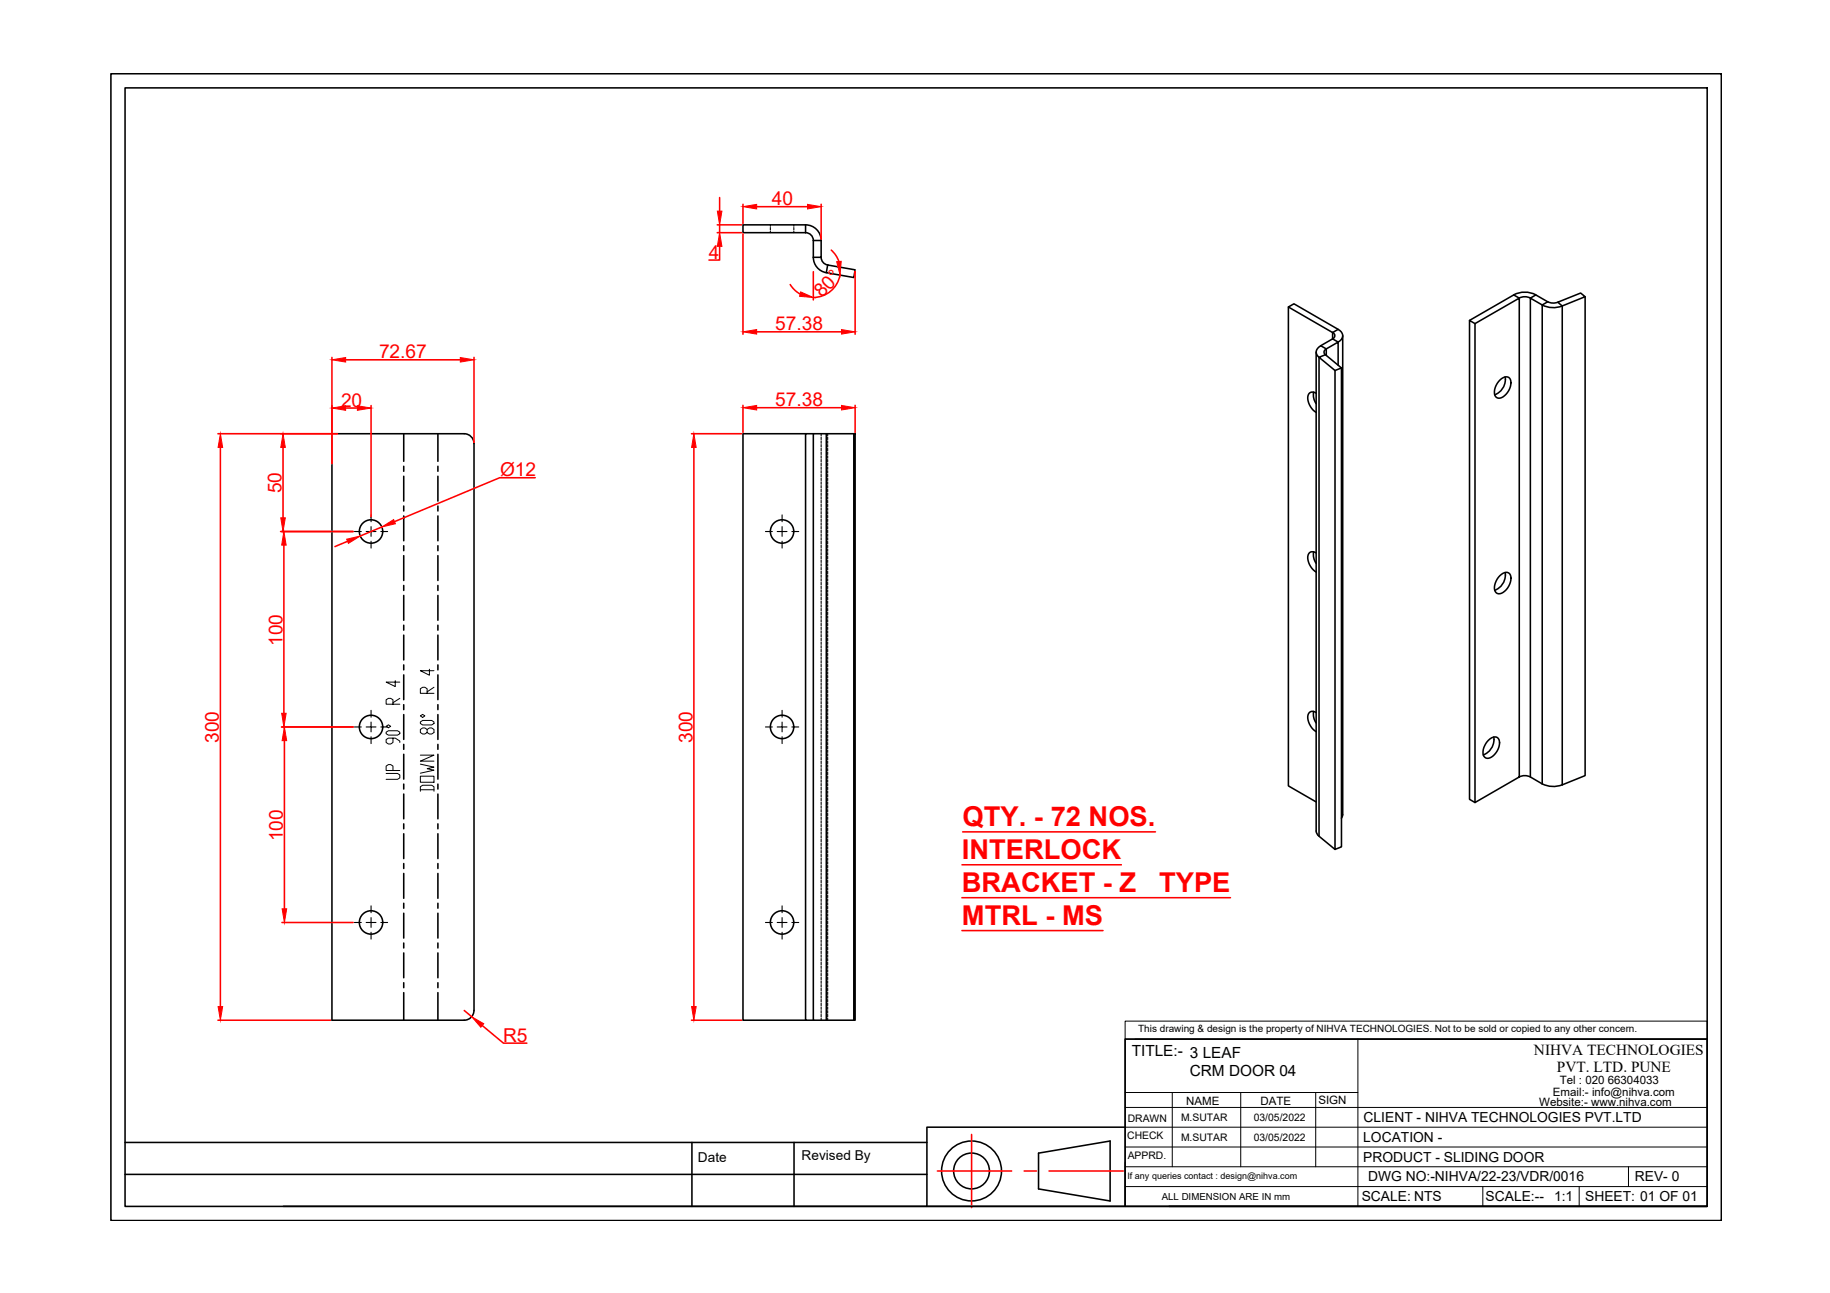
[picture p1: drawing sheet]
<svg xmlns="http://www.w3.org/2000/svg" width="297mm" height="210mm" viewBox="0 0 297 210" stroke-linecap="round" stroke-linejoin="round" font-family="sans-serif">
<!-- layer: 0 -->
<g fill="none" stroke="#000" stroke-width=".25">
<path d="M18 12h261.4v186.1h-261.4zM20.3 14.3h256.8v181.5h-256.8zM130.8 36.5a2.53 2.53 0 0 1 2.5 2.5M130.8 37.8a1.26 1.26 0 0 1 1.2 1.2M130.8 36.5h-10.2v1.3h10.2M130.8 36.5v1.3M132 39h1.3M132 39v2.8M133.3 39v2.8h-1.3M132 41.8a2.53 2.53 0 0 0 2.1 2.5M133.3 41.8a1.26 1.26 0 0 0 1 1.2M134.3 43l4.5 .8-.2 1.3-4.5-.8z"/>
<path d="M209.1 49.8v77.8l4.5 2.6M213.6 57.2v77.7M215.1 57.6l2.6 2.1-1 .4v77.8l1-.4v-77.8M215.1 57.6l-1 .4 2.6 2.1M215.1 57.6a.53 .53 0 0 1 .2-1l-.9-.5a1.06 1.06 0 0 0-.7 .9 1.06 1.06 0 0 0 .4 1v77.8l2.6 2.1M215.3 57.7v-1.1l1.9-1.1v3.8M216.3 54l.9-.5a1.09 1.09 0 0 1 .8 1 1.09 1.09 0 0 1-.8 1l-.9-.5-1.9 1.1M216.3 54a.54 .54 0 0 1 .4 .5 .54 .54 0 0 1-.4 .5zM217.2 53.5l-7.2-4.2-.9 .5 7.2 4.2M217.9 54.5v77.7l-.2 .6M239.4 52.5l7.2-4.1v77.7l-7.2 4.2zM239.4 52.5l-.9-.5v77.8l.9 .5"/>
<path d="M245.7 47.9a3.9 3.9 0 0 1 3.6 0M246.6 48.4a1.95 1.95 0 0 1 1.8 0M246.6 48.4l-.9-.5-7.2 4.1M248.4 48.4l.9-.5 1.9 1.1M250.3 49.5a4 4 0 0 0 3.3 .2M251.2 49l-.9 .5v77.8l-1.9-1.2v-77.7l1.9 1.1M251.2 49a1.98 1.98 0 0 0 1.6 .1M252.8 49.1l3.8-1.5 .7 .6-3.7 1.5zM253.6 49.7v77.7M257.3 48.2v77.7l-3.7 1.5M65.5 70.4v4.5M65.5 75.7v.8"/>
<path d="M65.5 77.3v4M71.1 70.4v4.5M71.1 75.7v.8M71.1 77.3v4M130.8 70.4h-10.2v95.2h10.2M132 70.4h-1.2v95.2h1.2M134.1 70.4v95.2h4.5M134.1 70.4h-2.1v95.2h2.1M134.1 70.4h4.5M138.6 70.4h.2v95.2h-.2zM213.2 63.7a2.41 2.41 0 0 0 .4 1.8M213.6 63.8a.85 .85 0 0 0-1 0 .85 .85 0 0 0-.3 1 3 3 0 0 0 1.3 2.2"/>
<path d="M243.5 61.7a.99 .99 0 0 1 1.7-.1 2.56 2.56 0 0 1-2 3 .98 .98 0 0 1-.6-1.4l.2-.6zM244.3 61.2a2.63 2.63 0 0 1-1.7 2.9M65.5 82.1v.9M65.5 83.8v4M65.5 88.6v.8M65.5 90.2v4M65.5 95v.9M65.5 96.7v4M71.1 82.1v.9M71.1 83.8v4M71.1 88.6v.8M71.1 90.2v4"/>
<path d="M71.1 95v.9M71.1 96.7v4M213.2 89.6a2.41 2.41 0 0 0 .4 1.8M213.6 89.8a.85 .85 0 0 0-1-.1 .85 .85 0 0 0-.3 1 3 3 0 0 0 1.3 2.2M243.5 93.4a.97 .97 0 0 1 1.7 0 2.56 2.56 0 0 1-2 3 1.15 1.15 0 0 1-.5-1.8l.3-.6zM244.3 92.9l.1 .5M244.3 93.3a2.69 2.69 0 0 1-1.7 2.5M65.5 101.5v.8M65.5 103.1v4M65.5 107.9v.8M65.5 109.6v4M65.5 114.4v.8"/>
<path d="M65.5 116v4M71.1 101.5v.8M71.1 103.1v4M71.1 107.9v.8M71.1 109.6v4M71.1 114.4v.8M71.1 116v4M213.2 115.5a2.41 2.41 0 0 0 .4 1.9M213.6 115.7a.85 .85 0 0 0-1-.1 .85 .85 0 0 0-.3 1 3 3 0 0 0 1.3 2.2M242.4 119.7a2.63 2.63 0 0 1-1.6 2.9M65.5 120.8v.8M65.5 122.4v4.1"/>
<path d="M65.5 127.3v.8M65.5 128.9v4M65.5 133.7v.8M65.5 135.4v4M71.1 120.8v.8M71.1 122.4v4.1M71.1 127.3v.8M71.1 128.9v4M71.1 133.7v.8M71.1 135.4v4M213.6 134.9l.2 .5 .3 .3M241.6 120.2a.94 .94 0 0 1 1-.6 .94 .94 0 0 1 .8 .7 2.59 2.59 0 0 1-2 2.8 .98 .98 0 0 1-.6-1.4l.4-1z"/>
<path d="M246.6 126.1a1.95 1.95 0 0 1 1.8 0M250.3 127.2a4 4 0 0 0 3.3 .2M65.5 140.2v.8M65.5 141.8v4M65.5 146.6v.8M65.5 148.3v4M65.5 153.1v.8M65.5 154.7v4M65.5 159.5v.8M71.1 140.2v.8M71.1 141.8v4M71.1 146.6v.8"/>
<path d="M71.1 148.3v4M71.1 153.1v.8M71.1 154.7v4M71.1 159.5v.8M65.5 161.1v4.5M71.1 161.1v4.5M76.9 164a1.58 1.58 0 0 1-1.5 1.6h-21.5v-95.2h21.4a1.58 1.58 0 0 1 1.6 1.6v92M182.6 168.7h94.5v27.1h-94.5zM20.3 190.6h130.2M20.3 185.5h130.2M112.3 185.5v10.3M128.9 185.5v10.3"/>
<path d="M150.5 195.8h32.1M168.6 187.2l11.6-2v9.8l-11.6-2zM182.6 183h-32.1v12.8h-104.5M189.8 195.8h87.3"/>
<circle cx="60.2" cy="86.3" r="1.9"/>
<circle cx="126.9" cy="86.3" r="1.9"/>
<circle cx="60.2" cy="118" r="1.9"/>
<circle cx="126.9" cy="118" r="1.9"/>
<circle cx="60.2" cy="149.7" r="1.9"/>
<circle cx="126.9" cy="149.7" r="1.9"/>
<circle cx="157.7" cy="190.1" r="4.9"/>
<circle cx="157.7" cy="190.1" r="2.91"/>
</g>
<g fill="none" stroke="#000" stroke-width=".18">
<path d="M125 36.5v.2M125 36.9v.4M125 37.5v.3M128.9 36.5v.2M128.9 36.9v.4M128.9 37.5v.3M133.3 70.4v.4M133.3 71v.4M133.3 71.6v.4M133.3 72.2v.4M133.3 72.8v.4M133.3 73.4v.4"/>
<path d="M133.3 74v.4M133.3 74.6v.4M133.3 75.2v.4M133.3 75.8v.4M133.3 76.4v.4M133.3 77v.4M133.3 77.6v.4M133.3 78.2v.4M133.3 78.8v.4M133.3 79.4v.4M134.3 70.4v.4M134.3 71v.4"/>
<path d="M134.3 71.6v.4M134.3 72.2v.4M134.3 72.8v.4M134.3 73.4v.4M134.3 74v.4M134.3 74.6v.4M134.3 75.2v.4M134.3 75.8v.4M134.3 76.4v.4M134.3 77v.4M134.3 77.6v.4M134.3 78.2v.4"/>
<path d="M134.3 78.8v.4M134.3 79.4v.4M57.5 86.3h1.1M60.2 85.5v.8h-.8M60.2 83.6v1.1M60.2 87.9v1.1M61 86.3h-.8v.8M61.8 86.3h1.1M124.2 86.3h1.2M126.9 85.5v.8h-.7M126.9 83.6v1.1M126.9 87.9v1.1"/>
<path d="M127.7 86.3h-.8v.8M128.5 86.3h1.1M133.3 80v.4M133.3 80.6v.4M133.3 81.2v.4M133.3 81.8v.4M133.3 82.4v.4M133.3 83v.5M133.3 83.7v.4M133.3 84.3v.4M133.3 84.9v.4M133.3 85.5v.4"/>
<path d="M133.3 86.1v.4M133.3 86.7v.4M133.3 87.3v.4M133.3 87.9v.4M133.3 88.5v.4M133.3 89.1v.4M133.3 89.7v.4M133.3 90.3v.4M133.3 90.9v.4M133.3 91.5v.4M133.3 92.1v.4M133.3 92.7v.4"/>
<path d="M133.3 93.3v.4M133.3 93.9v.4M133.3 94.5v.4M133.3 95.1v.4M133.3 95.7v.4M133.3 96.4v.4M133.3 97v.4M133.3 97.6v.4M133.3 98.2v.4M133.3 98.8v.4M133.3 99.4v.4M133.3 100v.4"/>
<path d="M134.3 80v.4M134.3 80.6v.4M134.3 81.2v.4M134.3 81.8v.4M134.3 82.4v.4M134.3 83v.5M134.3 83.7v.4M134.3 84.3v.4M134.3 84.9v.4M134.3 85.5v.4M134.3 86.1v.4M134.3 86.7v.4"/>
<path d="M134.3 87.3v.4M134.3 87.9v.4M134.3 88.5v.4M134.3 89.1v.4M134.3 89.7v.4M134.3 90.3v.4M134.3 90.9v.4M134.3 91.5v.4M134.3 92.1v.4M134.3 92.7v.4M134.3 93.3v.4M134.3 93.9v.4"/>
<path d="M134.3 94.5v.4M134.3 95.1v.4M134.3 95.7v.4M134.3 96.4v.4M134.3 97v.4M134.3 97.6v.4M134.3 98.2v.4M134.3 98.8v.4M134.3 99.4v.4M134.3 100v.4M57.5 118h1.1M60.2 117.2v.8h-.8"/>
<path d="M60.2 115.3v1.1M60.2 119.6v1.1M61 118h-.8v.8M61.8 118h1.1M124.2 118h1.2M126.9 117.2v.8h-.7M126.9 115.3v1.1M126.9 119.6v1.1M127.7 118h-.8v.8M128.5 118h1.1M133.3 100.6v.4M133.3 101.2v.4"/>
<path d="M133.3 101.8v.4M133.3 102.4v.4M133.3 103v.4M133.3 103.6v.4M133.3 104.2v.4M133.3 104.8v.4M133.3 105.4v.4M133.3 106v.4M133.3 106.6v.4M133.3 107.2v.4M133.3 107.8v.4M133.3 108.4v.4"/>
<path d="M133.3 109.1v.4M133.3 109.7v.4M133.3 110.3v.4M133.3 110.9v.4M133.3 111.5v.4M133.3 112.1v.4M133.3 112.7v.4M133.3 113.3v.4M133.3 113.9v.4M133.3 114.5v.4M133.3 115.1v.4M133.3 115.7v.4"/>
<path d="M133.3 116.3v.4M133.3 116.9v.4M133.3 117.5v.4M133.3 118.1v.4M133.3 118.7v.4M133.3 119.3v.4M133.3 119.9v.4M134.3 100.6v.4M134.3 101.2v.4M134.3 101.8v.4M134.3 102.4v.4M134.3 103v.4"/>
<path d="M134.3 103.6v.4M134.3 104.2v.4M134.3 104.8v.4M134.3 105.4v.4M134.3 106v.4M134.3 106.6v.4M134.3 107.2v.4M134.3 107.8v.4M134.3 108.4v.4M134.3 109.1v.4M134.3 109.7v.4M134.3 110.3v.4"/>
<path d="M134.3 110.9v.4M134.3 111.5v.4M134.3 112.1v.4M134.3 112.7v.4M134.3 113.3v.4M134.3 113.9v.4M134.3 114.5v.4M134.3 115.1v.4M134.3 115.7v.4M134.3 116.3v.4M134.3 116.9v.4M134.3 117.5v.4"/>
<path d="M134.3 118.1v.4M134.3 118.7v.4M134.3 119.3v.4M134.3 119.9v.4M133.3 120.5v.4M133.3 121.1v.4M133.3 121.8v.4M133.3 122.4v.4M133.3 123v.4M133.3 123.6v.4M133.3 124.2v.4M133.3 124.8v.4"/>
<path d="M133.3 125.4v.4M133.3 126v.4M133.3 126.6v.4M133.3 127.2v.4M133.3 127.8v.4M133.3 128.4v.4M133.3 129v.4M133.3 129.6v.4M133.3 130.2v.4M133.3 130.8v.4M133.3 131.4v.4M133.3 132v.4"/>
<path d="M133.3 132.6v.4M133.3 133.2v.4M133.3 133.8v.4M133.3 134.4v.4M133.3 135v.4M133.3 135.7v.4M133.3 136.3v.4M133.3 136.9v.4M133.3 137.5v.4M133.3 138.1v.4M133.3 138.7v.4M133.3 139.3v.4"/>
<path d="M133.3 139.9v.4M134.3 120.5v.4M134.3 121.1v.4M134.3 121.8v.4M134.3 122.4v.4M134.3 123v.4M134.3 123.6v.4M134.3 124.2v.4M134.3 124.8v.4M134.3 125.4v.4M134.3 126v.4M134.3 126.6v.4"/>
<path d="M134.3 127.2v.4M134.3 127.8v.4M134.3 128.4v.4M134.3 129v.4M134.3 129.6v.4M134.3 130.2v.4M134.3 130.8v.4M134.3 131.4v.4M134.3 132v.4M134.3 132.6v.4M134.3 133.2v.4M134.3 133.8v.4"/>
<path d="M134.3 134.4v.4M134.3 135v.4M134.3 135.7v.4M134.3 136.3v.4M134.3 136.9v.4M134.3 137.5v.4M134.3 138.1v.4M134.3 138.7v.4M134.3 139.3v.4M134.3 139.9v.4M57.5 149.8h1.1M60.2 149v.8h-.8"/>
<path d="M60.2 147.1v1.1M60.2 151.3v1.2M61 149.8h-.8v.7M61.8 149.8h1.1M124.2 149.8h1.2M126.9 149v.8h-.7M126.9 147.1v1.1M126.9 151.3v1.2M127.7 149.8h-.8v.7M128.5 149.8h1.1M133.3 140.5v.4M133.3 141.1v.4"/>
<path d="M133.3 141.7v.4M133.3 142.3v.4M133.3 142.9v.4M133.3 143.5v.4M133.3 144.1v.4M133.3 144.7v.4M133.3 145.3v.4M133.3 145.9v.4M133.3 146.5v.4M133.3 147.1v.4M133.3 147.7v.4M133.3 148.3v.4"/>
<path d="M133.3 148.9v.5M133.3 149.6v.4M133.3 150.2v.4M133.3 150.8v.4M133.3 151.4v.4M133.3 152v.4M133.3 152.6v.4M133.3 153.2v.4M133.3 153.8v.4M133.3 154.4v.4M133.3 155v.4M133.3 155.6v.4"/>
<path d="M133.3 156.2v.4M133.3 156.8v.4M133.3 157.4v.4M133.3 158v.4M133.3 158.6v.4M133.3 159.2v.4M133.3 159.8v.4M134.3 140.5v.4M134.3 141.1v.4M134.3 141.7v.4M134.3 142.3v.4M134.3 142.9v.4"/>
<path d="M134.3 143.5v.4M134.3 144.1v.4M134.3 144.7v.4M134.3 145.3v.4M134.3 145.9v.4M134.3 146.5v.4M134.3 147.1v.4M134.3 147.7v.4M134.3 148.3v.4M134.3 148.9v.5M134.3 149.6v.4M134.3 150.2v.4"/>
<path d="M134.3 150.8v.4M134.3 151.4v.4M134.3 152v.4M134.3 152.6v.4M134.3 153.2v.4M134.3 153.8v.4M134.3 154.4v.4M134.3 155v.4M134.3 155.6v.4M134.3 156.2v.4M134.3 156.8v.4M134.3 157.4v.4"/>
<path d="M134.3 158v.4M134.3 158.6v.4M134.3 159.2v.4M134.3 159.8v.4M133.3 160.4v.4M133.3 161v.4M133.3 161.6v.5M133.3 162.3v.4M133.3 162.9v.4M133.3 163.5v.4M133.3 164.1v.4M133.3 164.7v.4"/>
<path d="M133.3 165.3v.3M134.3 160.4v.4M134.3 161v.4M134.3 161.6v.5M134.3 162.3v.4M134.3 162.9v.4M134.3 163.5v.4M134.3 164.1v.4M134.3 164.7v.4M134.3 165.3v.3"/>
</g>
<g fill="none" stroke="#000" stroke-width=".16">
<path d="M62.7 118.9l.3-.3h1.5l.4 .3v.2l-.4 .2h-1.5l-.3-.2zM62.7 117.9l.3-.2 .4 .2-.4 .2zM63.8 119.8v.7l-.4 .3h-.4l-.3-.3v-.4l.3-.3h1.2l.7 .5v.2M63.8 114.3v-.7l-.4-.2h-.4l-.3 .2v.7h2.2M64.2 110.5v1l-1.5-.8h2.2M64.9 113.4l-1.1 .7M68.2 117.2l.4-.2h1.5l.3 .2v.2l-.3 .3h-1.5l-.4-.3zM68.2 116.2l.4-.2 .4 .2-.4 .3zM69.3 118.4l.4-.2h.4l.3 .2v.5l-.3 .3h-.4l-.4-.3v-.5l-.3-.2h-.4l-.4 .2v.5l.4 .3h.4l.3-.3M69.3 112.6v-.8l-.3-.2h-.4l-.4 .2v.8h2.2M69.7 108.6v1l-1.5-.7h2.2M70.4 111.6l-1.1 .7"/>
<path d="M62.7 125.6h1.8l.4 .2v.5l-.4 .2h-1.8M63.8 125.1v-.7l-.4-.3h-.4l-.3 .3v.7h2.2M68.2 128.4v-.7l.4-.2h1.5l.3 .2v.7M68.2 126h2.2v1h-2.2zM68.2 124l2.2 .5-1.1 .3 1.1 .2-2.2 .5M68.2 122.6h2.2l-2.2 1h2.2M68.2 128.2h2.2M182.6 165.8h94.5v2.9h-94.5zM182.6 179.8h94.5M182.6 168.7v27.1M182.6 177.4h37.8M184.2 168.7h92.9"/>
<path d="M190.3 177.4v12M201.4 177.4v12M213.6 177.4v12M220.4 168.7v27.1M182.6 189.4h94.5M182.6 186.2h94.5M182.6 183h94.5M182.6 192.6h94.5M240.7 192.6v3.2M256.3 192.6v3.2M264.3 189.4v3.2"/>
</g>
<g fill="none" stroke="#f00" stroke-width=".25">
<path d="M116.4 36.5h4M116.4 37.8h4M116.8 40v2.2h-1.7M116.8 32.1v2.2M116.8 36.5v1.3M120.6 33.2v3.1M120.6 38v16.3M122.8 33.5h8.3M133.3 33.2v5.7M53.9 58v17.3M56.1 58.4h18.6M76.9 58v13.8"/>
<path d="M122.8 53.9h13.8M128.3 46.2l.8 1 .8 .5M132 44.1v4.6M134.9 40.6l.6 .7 .7 1.1M136.3 44.7a4.4 4.4 0 0 1-4.3 3.6M138.8 44v10.3M35.4 70.4h19.4M35.8 72.6v90.8M45.9 72.6v11.5M56.1 66.2h1.9M60.2 65.8v18.1M86.9 77.6h-5.8l-17.1 7.1"/>
<path d="M112.2 70.4h8.2M112.6 72.6v90.8M120.6 65.8v4.4M122.8 66.2h13.8M138.8 65.8v4.4M45.5 86.3h11.8M46.1 88.5v27.3M56.4 87.9l-2 .8M62 85.5l-3.5 1.5M45.7 118h11.6M46.2 120.2v27.3M156.3 135h31.2"/>
<path d="M45.8 149.8h11.5M156.1 145.7h43.6M156.1 151.1h22.9M156.1 140.4h25.9M35.4 165.6h18.3M75.4 164l1.2 1.1M78.3 166.5l3.4 2.8h3.8M112.2 165.6h8.2M152.2 190.1h12M157.7 184.2v11.8M166.2 190.1h2M170.3 190.1h12"/>
</g>
<g fill="#f00" stroke="#f00" stroke-width=".16">
<path d="M35.8 70.4l.3 2.2h-.7z"/>
<path d="M35.4 163.4h.7l-.3 2.2z"/>
<path d="M45.6 84.1h.7l-.4 2.2z"/>
<path d="M45.9 70.4l.4 2.2h-.7z"/>
<path d="M46.1 86.3l.4 2.2h-.8z"/>
<path d="M45.7 115.8h.8l-.4 2.2z"/>
<path d="M46.2 118l.3 2.2h-.7z"/>
<path d="M45.8 147.5h.7l-.3 2.3z"/>
<path d="M58 65.9l2.2 .3-2.2 .4z"/>
<path d="M53.9 66.2l2.2-.3v.7z"/>
<path d="M53.9 58.4l2.2-.4v.8z"/>
<path d="M74.7 58l2.2 .4-2.2 .4z"/>
<path d="M56.3 87.5l2.2-.5-1.9 1.2z"/>
<path d="M62 85.5l1.9-1.2 .3 .7z"/>
<path d="M120.6 66.2l2.2-.4v.8z"/>
<path d="M136.6 65.8l2.2 .4-2.2 .4z"/>
<path d="M112.6 70.4l.4 2.2h-.7z"/>
<path d="M112.3 163.4h.7l-.4 2.2z"/>
<path d="M120.6 33.5l2.2-.3v.7z"/>
<path d="M131.1 33.2l2.2 .3-2.2 .4z"/>
<path d="M116.4 34.3h.8l-.4 2.2z"/>
<path d="M116.8 37.8l.4 2.2h-.8z"/>
<path d="M120.6 53.9l2.2-.4v.7z"/>
<path d="M136.6 53.5l2.2 .4-2.2 .3z"/>
<path d="M130 47.4l2 .9-2.2-.2z"/>
<path d="M135.8 42.5l.7-.1-.1 2.3z"/>
<path d="M76.6 165.1l1.9 1.1-.5 .6z"/>
</g>
<g font-size="4.4" fill="#f00">
<text x="156.3" y="134.1">QTY. - 72 NOS.</text>
<text x="156.1" y="139.4">INTERLOCK</text>
<text x="156.1" y="144.8">BRACKET - Z</text>
<text x="188.1" y="144.8">TYPE</text>
<text x="156.1" y="150.1">MTRL - MS</text>
</g>
<g font-size="3.1" fill="#f00">
<text x="125.3" y="33.3">40</text>
<text x="115" y="42">4</text>
<text x="125.8" y="53.6">57.38</text>
<text x="133.5" y="48.4" transform="rotate(-47 133.5 48.4)">80°</text>
<text x="61.5" y="58.2">72.67</text>
<text x="55.4" y="66">20</text>
<text x="125.8" y="66">57.38</text>
<text x="81.2" y="77.3">Ø12</text>
<text x="45.7" y="80.1" transform="rotate(-90 45.7 80.1)">50</text>
<text x="45.8" y="104.8" transform="rotate(-90 45.8 104.8)">100</text>
<text x="35.5" y="120.6" transform="rotate(-90 35.5 120.6)">300</text>
<text x="112.4" y="120.6" transform="rotate(-90 112.4 120.6)">300</text>
<text x="45.9" y="136.6" transform="rotate(-90 45.9 136.6)">100</text>
<text x="81.7" y="169.1">R5</text>
</g>
<g font-size="2.5">
<text x="183.7" y="171.4">TITLE:- 3 LEAF</text>
<text x="249" y="171.3">NIHVA TECHNOLOGIES</text>
<text x="193.1" y="174.7">CRM DOOR 04</text>
<text x="252.7" y="174.1">PVT. LTD. PUNE</text>
</g>
<g font-size="2.2">
<text x="221.3" y="185.4">LOCATION -</text>
<text x="221.3" y="182.2">CLIENT - NIHVA TECHNOLOGIES PVT.LTD</text>
<text x="113.3" y="188.6">Date</text>
<text x="130.1" y="188.3">Revised By</text>
<text x="221.3" y="188.6">PRODUCT - SLIDING DOOR</text>
<text x="222.1" y="191.8">DWG NO:-NIHVA/22-23/VDR/0016</text>
<text x="265.4" y="191.8">REV- 0</text>
<text x="221" y="195">SCALE: NTS</text>
<text x="241.1" y="195">SCALE:--</text>
<text x="252.2" y="195">1:1</text>
<text x="257.3" y="195">SHEET: 01 OF 01</text>
</g>
<g font-size="1.9">
<text x="192.5" y="179.3">NAME</text>
<text x="204.6" y="179.4">DATE</text>
<text x="214" y="179.2">SIGN</text>
<text x="249.8" y="179.6">Website:- www.nihva.com</text>
<text x="252.1" y="177.8">Email:- info@nihva.com</text>
<text x="253.2" y="176">Tel : 020 66304033</text>
</g>
<g font-size="1.7">
<text x="183" y="184.9">CHECK</text>
<text x="183" y="182.1">DRAWN</text>
<text x="191.7" y="185.2">M.SUTAR</text>
<text x="191.7" y="182">M.SUTAR</text>
<text x="203.5" y="182">03/05/2022</text>
<text x="203.5" y="185.2">03/05/2022</text>
<text x="183" y="188.1">APPRD.</text>
</g>
<g font-size="1.6">
<text x="184.7" y="167.6">This drawing &amp; design is the property of NIHVA TECHNOLOGIES. Not to be sold or copied to any other concern.</text>
<text x="188.6" y="194.8">ALL DIMENSION ARE IN mm</text>
</g>
<text font-size="1.5" x="183" y="191.4">If any queries contact : design@nihva.com</text>
</svg>
